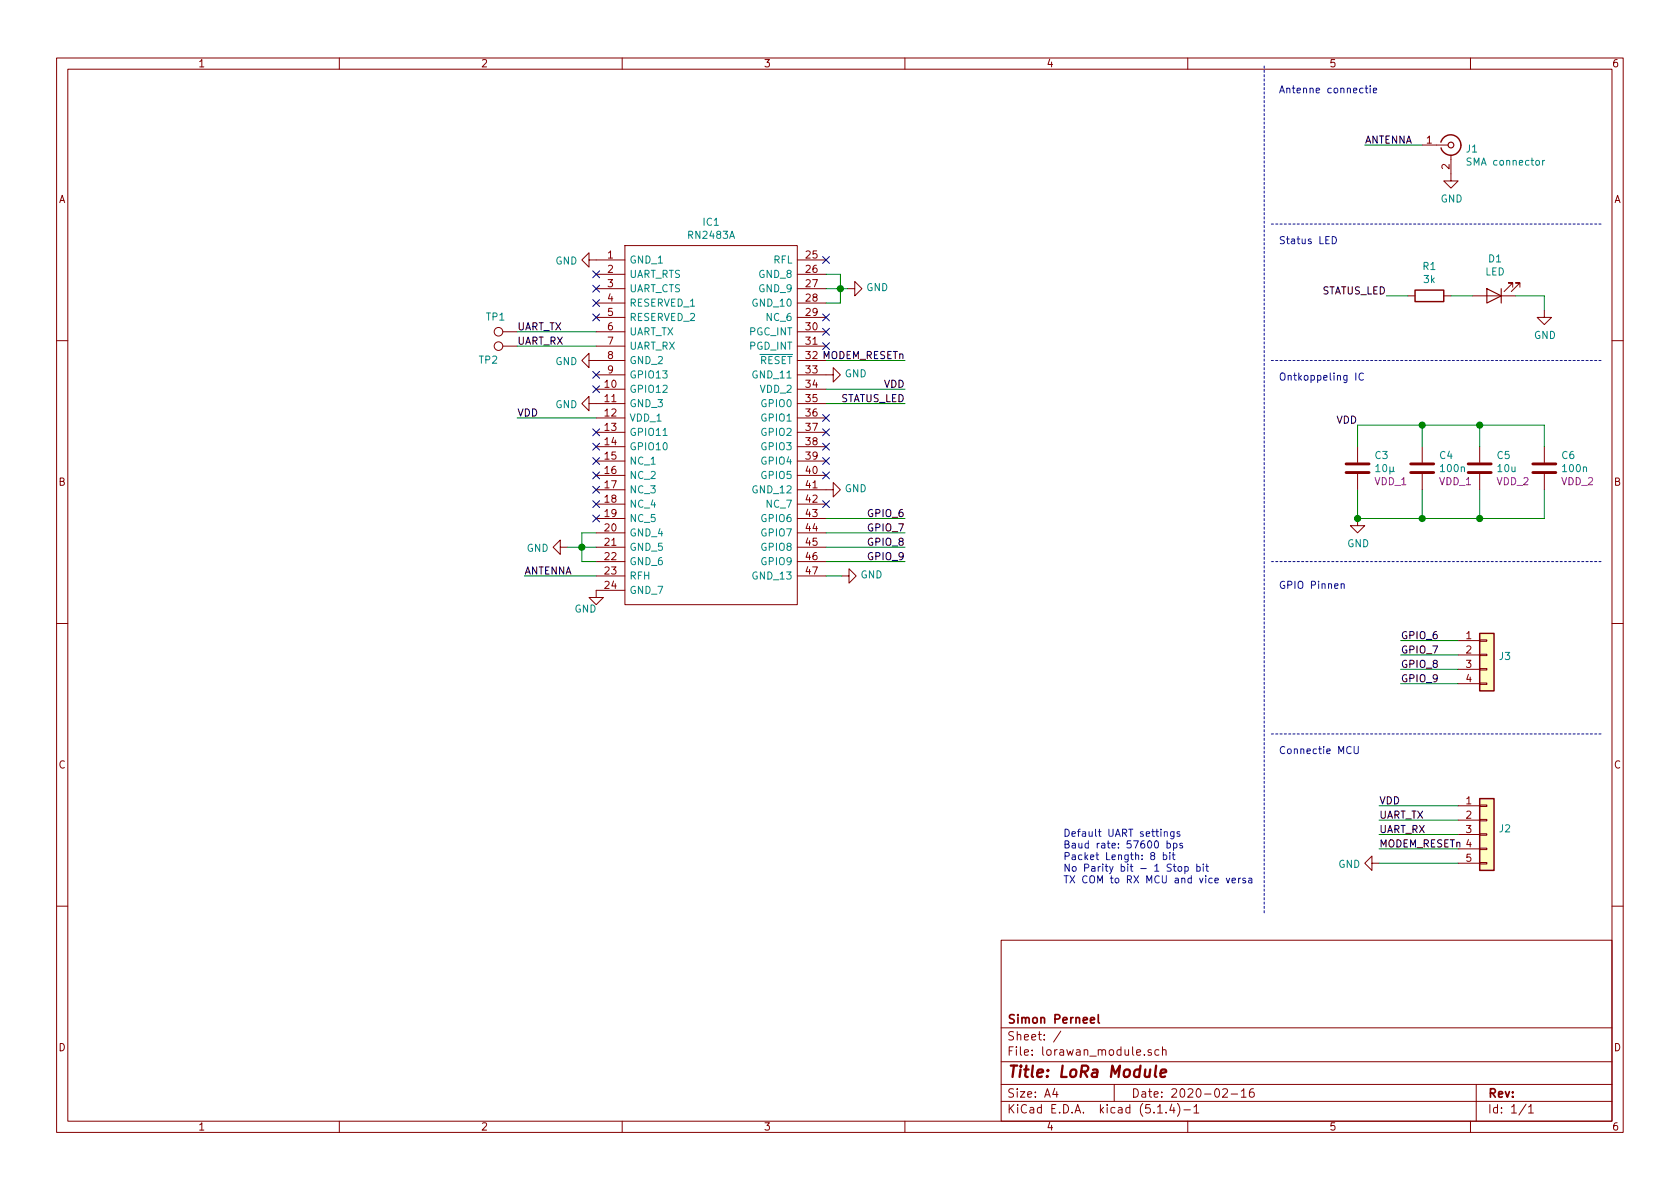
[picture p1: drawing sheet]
<svg xmlns="http://www.w3.org/2000/svg" width="297mm" height="210mm" viewBox="0 0 297 210" stroke-linecap="round" stroke-linejoin="round" font-family="sans-serif">
<g fill="none" stroke="#840000" stroke-width=".18">
<path d="M10 10.3h277v189.9h-277zM12 12.2h273v186.1h-273zM60 10.3v1.9M110 10.3v1.9M160 10.3v1.9M210 10.3v1.9M260 10.3v1.9M251.5 25.6h4.5M256.5 27.4v4.6h1.3l-1.3 1.3-1.2-1.3h1.2M88.9 58.7h2.5M104.1 46v-1.3l-1.2 1.3 1.2 1.2v-1.2h6.4M105.4 48.5h5.1"/>
<path d="M105.4 51h5.1M105.4 53.6h5.1M105.4 56.1h5.1M105.4 58.7h5.1M110.5 43.4h30.5v63.5h-30.5zM141 46h5M141 48.5h5M141 51h5M141 53.6h5M141 56.1h5M141 58.7h5M149.9 51h1.2v-1.2l1.3 1.2-1.3 1.3v-1.3"/>
<path d="M248.9 52.3h1.3M255.3 52.3h1.2M260.3 52.3h7.7M267.5 50.8v-.8h-.8h.8l-1.6 1.6M268.7 50.8v-.8h-.7h.7l-1.5 1.6M273 54.9v1.2h1.3l-1.3 1.3-1.2-1.3h1.2M10 60.2h2M88.9 61.2h2.5M104.1 71.4v-1.3l-1.2 1.3 1.2 1.2v-1.2h6.4M104.1 63.7v-1.2l-1.2 1.2 1.2 1.3v-1.3h6.4M105.4 68.8h5.1M105.4 73.9h5.1"/>
<path d="M105.4 76.4h5.1M105.4 79h5.1M105.4 61.2h5.1M105.4 66.3h5.1M141 66.3h6.3v-1.3l1.3 1.3-1.3 1.3v-1.3M141 68.8h5M141 71.4h5M141 73.9h5M141 76.4h5M141 79h5M141 61.2h5M141 63.7h5"/>
<path d="M240 79v2.8M251.5 79v2.8M261.6 79v2.8M273 79v2.8M285 60.2h2M99.1 96.8v-1.3l-1.3 1.3 1.3 1.2v-1.2h1.2M105.4 81.5h5.1M105.4 84.1h5.1M105.4 86.6h5.1M105.4 89.1h5.1M105.4 91.7h5.1M105.4 94.2h5.1"/>
<path d="M105.4 96.8h5.1M105.4 99.3h5.1M141 86.6h6.3v-1.3l1.3 1.3-1.3 1.3v-1.3M141 81.5h5M141 84.1h5M141 89.1h5M141 91.7h5M141 94.2h5M141 96.8h5M141 99.3h5M240 91.7v1.3h1.3l-1.3 1.2-1.2-1.2h1.2M240 83.8v2.8"/>
<path d="M251.5 83.8v2.8M261.6 83.8v2.8M273 83.8v2.8M10 110.3h2M105.4 101.8h5.1M110.5 104.4h-5.1v1.3h1.3l-1.3 1.2-1.3-1.2h1.3M141 101.8h5M148.8 101.8h1.3v-1.2l1.3 1.2-1.3 1.3v-1.3M257.8 113.3h3.8M257.8 115.8h3.8M257.8 118.4h3.8M261.6 118.2h1.3v.3h-1.3z"/>
<path d="M261.6 113.2h1.3v.2h-1.3zM261.6 115.7h1.3v.2h-1.3zM285 110.3h2M257.8 120.9h3.8M261.6 120.8h1.3v.2h-1.3zM242.6 152.6v-1.2l-1.3 1.2 1.3 1.3v-1.3h1.2M257.8 142.5h3.8M257.8 145h3.8M257.8 147.6h3.8M257.8 150.1h3.8M257.8 152.6h3.8M261.6 152.5h1.3v.3h-1.3z"/>
<path d="M261.6 150h1.3v.2h-1.3zM261.6 144.9h1.3v.3h-1.3zM261.6 142.4h1.3v.2h-1.3zM261.6 147.4h1.3v.3h-1.3zM10 160.2h2M177 166.3h108v32h-108zM285 160.2h2M60 198.3v1.9M110 198.3v1.9M160 198.3v1.9M177 194.8h108M177 191.8h108"/>
<path d="M177 187.8h108M177 181.8h108M186.5 192.5l-.4 1h1M186.8 193v1M187.6 182.3l-1.3 2M197 191.8v3M202.3 186.5v.1M203.6 185.7l-.4-.1-.2 .2v.2l.6 .2v.3h-.6M204.7 196.8h.8M204.9 185.7l-.4-.1-.3 .3 .1 .6h.6M205.5 185.7l.3-.1 .3 .1 .1 .9M205.5 185.1v1.5"/>
<path d="M206.2 196.7v.1M207.2 195.2l-.4 1.1h.9M207.5 195.8v1M208.2 195.1a1.71 1.71 0 0 1 0 2.3M209.3 196.3h1.2M210 198.3v1.9M211.1 195.8l.4-.5v1.5M211.1 196.8h.9M216.2 192.7l.2-.2h.4l.2 .5-.9 1h.9M217.7 193.5h1.1M219.5 193l.4-.5v1.5M219.5 194h.8"/>
<path d="M221.6 192.5a.59 .59 0 0 0-.7 .7l.1 .7 .2 .1 .5-.1 .1-.5-.2-.2-.4-.1-.3 .3M260 198.3v1.9M261 191.8v6.5M269.8 195.2l-1.2 2M270.3 195.8l.4-.5v1.5M270.3 196.8h.8"/>
<circle cx="88.1" cy="58.7" r=".76"/>
<circle cx="88.1" cy="61.2" r=".76"/>
</g>
<path d="M204.4 188.4l-.2 1.8 .2 .2M205.2 189.8l1-.2-.1-.4h-.7l-.2 1 .2 .2 .6-.1" fill="none" stroke="#840000" stroke-width=".41"/>
<path d="M194.2 179.4v1.3l.2 .2M192.8 180.4l.7-.1v-.3l-.5-.1-.2 .2 .1 .7h.6" fill="none" stroke="#840000" stroke-width=".3"/>
<g fill="#ffffc2" stroke="#ffffc2" stroke-width=".18">
<path d="M261.6 141.2h2.6v12.7h-2.6z"/>
<path d="M261.6 112h2.6v10.2h-2.6z"/>
</g>
<path d="M254.8 25.1a1.8 1.8 0 0 1 1.9-1.2 1.8 1.8 0 0 1 1.6 1.7M258.3 25.6a1.8 1.8 0 0 1-1.5 1.8 1.8 1.8 0 0 1-2-1.2M250.2 51.3h5.1v2h-5.1zM261.6 112h2.6v10.2h-2.6zM261.6 141.2h2.6v12.7h-2.6z" fill="none" stroke="#840000" stroke-width=".25"/>
<path d="M272.7 28.4v.8M273.1 28.4l-.4 .2M117.2 77h.8" fill="none" stroke="#008484" stroke-width=".18"/>
<g fill="none" stroke="#840000" stroke-width=".2">
<path d="M262.9 51l2.5 1.3-2.5 1.3zM265.4 51v2.6"/>
<circle cx="256.5" cy="25.6" r=".51"/>
</g>
<path d="M238 83.6h4.1M238 82h4.1M249.4 83.6h4.1M249.4 82h4.1M259.6 83.6h4.1M259.6 82h4.1M271 83.6h4.1M271 82h4.1" fill="none" stroke="#840000" stroke-width=".51"/>
<path d="M223.5 11.7v149.8M224.8 39.6h58.4M224.8 63.7h58.4M224.8 99.3h58.4M224.8 129.8h58.4" fill="none" stroke="#0000c2" stroke-width=".18" stroke-dasharray=".4 .4"/>
<g fill="none" stroke="#008400" stroke-width=".18">
<path d="M241.3 25.6h10.2M91.4 58.7h14M146 48.5h2.6v5.1h-2.6M146 51h3.9M245.1 52.3h3.8M256.5 52.3h3.8M268 52.3h5v2.6M91.4 61.2h14M91.4 73.9h14M146 71.4h14M146 68.8h14M146 63.7h14"/>
<path d="M240 79v-3.8h33v3.8M251.5 75.2v3.8M261.6 75.2v3.8M100.3 96.8h5.1M105.4 94.2h-2.5v5.1h2.5M146 91.7h14M146 96.8h14M146 94.2h14M146 99.3h14M240 86.6v5.1h33v-5.1M251.5 86.6v5.1M261.6 86.6v5.1"/>
<path d="M92.7 101.8h12.7M146 101.8h2.8M247.6 115.8h10.2M247.6 118.4h10.2M247.6 113.3h10.2M247.6 120.9h10.2M243.8 150.1h14M243.8 142.5h14M243.8 145h14M243.8 152.6h14M243.8 147.6h14"/>
</g>
<g fill="none" stroke="#0000c2" stroke-width=".18">
<path d="M241.4 15.6h.5M241.6 15.2v1.1l.3 .1M242.3 15.2v.1M242.3 15.6v.8M242.8 16l.6-.1v-.3h-.4l-.2 .2 .1 .6h.5M235.6 41.8a.64 .64 0 0 1 .7 .7 .64 .64 0 0 1-.7 .6zM239.7 66v1.2M241.1 66.1a.51 .51 0 0 0-.7 0 .51 .51 0 0 0-.1 .6 .46 .46 0 0 0 .2 .5 .46 .46 0 0 0 .6-.1M237.1 103.3l.2-.1 .3 .1 .1 .8M237.1 103.2v.9M239.4 132v1l.3 .3 .3-.1 .2-.2v-1M205.7 151.2h.3l.3 .2-.1 .6h-.5"/>
<path d="M205.7 150.7v1.3M205.9 147.2l.1-.1h.3l.1 .8M206.3 149.2l.4-.1 .3 .2-.2 .6h-.5M206.3 148.7v1.3M206.8 150.7v.2M206.8 151.2v.8M207.3 151.2h.4M207.4 150.7v1.1l.3 .2M207.4 153.2h.5M207.5 149.2l.3-.1 .3 .2-.1 .6h-.5M207.5 149.1v1.3M207.6 147.1v1l-.3 .2h-.3"/>
<path d="M207.6 147.1h-.4l-.2 .2 .1 .5h.5M207.6 152.8v1.1l.3 .2M208.4 153.3l.3-.1 .2 .2-.1 .6-.3 .1-.2-.3zM208.6 147.1h-.3l-.2 .1 .1 .2 .4 .1v.3h-.5M209.1 149.2l-.3-.1-.2 .2v.2l.5 .1v.3h-.5M209.5 153.3l.4-.1 .2 .3-.1 .5h-.5M209.5 153.2v1.3M211.6 153.3l.4-.1 .2 .3-.1 .5h-.5M211.6 152.8v1.3M212.8 152.8v.1M212.8 153.2v.9M213.2 153.2h.5"/>
<path d="M213.4 152.8v1.1l.3 .2M216.8 155.3l.3 .8 .3-.8M217.8 155.7l.6-.1v-.3h-.4l-.2 .2 .1 .6h.5M219 155.3v.8M219.4 155.3h-.3l-.1 .2M220.2 155.3h-.3l-.2 .2 .1 .1 .4 .2v.3h-.5M220.8 155.3h.5v.8M221.3 155.6h-.4l-.1 .2v.3h.5"/>
</g>
<g fill="#008400" stroke="#008400" stroke-width=".25">
<circle cx="102.9" cy="96.8" r=".51"/>
<circle cx="240" cy="91.7" r=".51"/>
<circle cx="261.6" cy="75.2" r=".51"/>
<circle cx="251.5" cy="75.2" r=".51"/>
<circle cx="251.5" cy="91.7" r=".51"/>
<circle cx="261.6" cy="91.7" r=".51"/>
<circle cx="148.6" cy="51" r=".51"/>
</g>
<g fill="none" stroke="#000084" stroke-width=".18">
<path d="M104.8 55.5l1.2 1.2M104.8 53l1.2 1.2M104.8 47.9l1.2 1.2M104.8 50.4l1.2 1.3M106 55.5l-1.2 1.2M106 53l-1.2 1.2M106 47.9l-1.2 1.2M106 50.4l-1.2 1.3M145.4 45.4l1.3 1.2M145.4 55.5l1.3 1.2M145.4 58.1l1.3 1.2M146.7 45.4l-1.3 1.2"/>
<path d="M146.7 55.5l-1.3 1.2M146.7 58.1l-1.3 1.2M104.8 78.4l1.2 1.2M104.8 65.7l1.2 1.2M104.8 68.2l1.2 1.2M104.8 75.8l1.2 1.3M106 78.4l-1.2 1.2M106 65.7l-1.2 1.2M106 68.2l-1.2 1.2M106 75.8l-1.2 1.3M145.4 78.4l1.3 1.2M145.4 75.8l1.3 1.3"/>
<path d="M145.4 73.3l1.3 1.2M145.4 60.6l1.3 1.2M146.7 78.4l-1.3 1.2M146.7 75.8l-1.3 1.3M146.7 73.3l-1.3 1.2M146.7 60.6l-1.3 1.2M104.8 80.9l1.2 1.2M104.8 91.1l1.2 1.2M104.8 88.5l1.2 1.3M104.8 86l1.2 1.2M104.8 83.5l1.2 1.2M106 80.9l-1.2 1.2"/>
<path d="M106 86l-1.2 1.2M106 91.1l-1.2 1.2M106 88.5l-1.2 1.3M106 83.5l-1.2 1.2M145.4 88.5l1.3 1.3M145.4 83.5l1.3 1.2M145.4 80.9l1.3 1.2M146.7 88.5l-1.3 1.3M146.7 83.5l-1.3 1.2M146.7 80.9l-1.3 1.2"/>
</g>
<text font-size="2.8" fill="#840000" x="178" y="190.5">Title: LoRa Module</text>
<g font-size="2.1" fill="#840000">
<text x="178" y="184">Sheet: /</text>
<text x="178" y="181">Simon Perneel</text>
<text x="178" y="186.7">File: lorawan_module.sch</text>
<text x="178" y="196.9">KiCad E.D.A. kicad (5.1.4)-1</text>
<text x="178" y="194.1">Size: A4</text>
<text x="200" y="194.1">Date: 2020-02-16</text>
<text x="263" y="194.1">Rev:</text>
<text x="263" y="196.9">Id: 1/1</text>
</g>
<g font-size="1.8" fill="#840000">
<text x="35" y="11.9">1</text>
<text x="85" y="11.9">2</text>
<text x="135" y="11.9">3</text>
<text x="185" y="11.9">4</text>
<text x="235" y="11.9">5</text>
<text x="285" y="11.9">6</text>
<text x="252.2" y="25.4">1</text>
<text x="256.3" y="29.9" transform="rotate(-90 256.3 29.9)">2</text>
<text x="10.4" y="35.9">A</text>
<text x="285.4" y="35.9">A</text>
<text x="107.5" y="45.7">1</text>
<text x="142.5" y="45.7">25</text>
<text x="107.5" y="48.3">2</text>
<text x="107.5" y="50.8">3</text>
<text x="107.5" y="53.3">4</text>
<text x="142.5" y="48.3">26</text>
<text x="142.5" y="50.8">27</text>
<text x="142.5" y="53.3">28</text>
<text x="107.5" y="55.9">5</text>
<text x="107.5" y="58.4">6</text>
<text x="142.5" y="55.9">29</text>
<text x="142.5" y="58.4">30</text>
<text x="107.5" y="61">7</text>
<text x="107.5" y="63.5">8</text>
<text x="142.5" y="61">31</text>
<text x="107" y="68.6">10</text>
<text x="107" y="71.1">11</text>
<text x="107.5" y="66">9</text>
<text x="142.5" y="66">33</text>
<text x="142.5" y="68.6">34</text>
<text x="142.5" y="71.1">35</text>
<text x="107" y="73.7">12</text>
<text x="107" y="76.2">13</text>
<text x="142.5" y="73.7">36</text>
<text x="142.5" y="76.2">37</text>
<text x="107" y="78.7">14</text>
<text x="107" y="81.3">15</text>
<text x="107" y="83.8">16</text>
<text x="142.5" y="78.7">38</text>
<text x="142.5" y="81.3">39</text>
<text x="142.5" y="83.8">40</text>
<text x="10.4" y="85.9">B</text>
<text x="107" y="86.4">17</text>
<text x="107" y="88.9">18</text>
<text x="142.5" y="86.4">41</text>
<text x="142.5" y="88.9">42</text>
<text x="285.4" y="85.9">B</text>
<text x="107" y="91.4">19</text>
<text x="107" y="94">20</text>
<text x="142.5" y="91.4">43</text>
<text x="142.5" y="94">44</text>
<text x="107" y="96.5">21</text>
<text x="107" y="99.1">22</text>
<text x="107" y="101.6">23</text>
<text x="142.5" y="96.5">45</text>
<text x="142.5" y="99.1">46</text>
<text x="142.5" y="101.6">47</text>
<text x="107" y="104.1">24</text>
<text x="259.2" y="113">1</text>
<text x="259.2" y="115.6">2</text>
<text x="259.2" y="118.1">3</text>
<text x="259.2" y="120.6">4</text>
<text x="10.4" y="135.9">C</text>
<text x="285.4" y="135.9">C</text>
<text x="259.2" y="142.2">1</text>
<text x="259.2" y="144.8">2</text>
<text x="259.2" y="147.3">3</text>
<text x="259.2" y="152.4">5</text>
<text x="10.4" y="185.9">D</text>
<text x="285.4" y="185.9">D</text>
<text x="35" y="199.9">1</text>
<text x="85" y="199.9">2</text>
<text x="135" y="199.9">3</text>
<text x="185" y="199.9">4</text>
<text x="235" y="199.9">5</text>
<text x="285" y="199.9">6</text>
</g>
<g font-size="1.8" fill="#0000c2">
<text x="226.1" y="16.5">Antenne connectie</text>
<text x="226.1" y="43.2">Status LED</text>
<text x="226.1" y="67.3">Ontkoppeling IC</text>
<text x="226.1" y="104.1">GPIO Pinnen</text>
<text x="226.1" y="133.3">Connectie MCU</text>
<text x="188" y="148">Default UART settings</text>
<text x="188" y="150">Baud rate: 57600 bps</text>
<text x="188" y="152.1">Packet Length: 8 bit</text>
<text x="188" y="154.1">No Parity bit - 1 Stop bit</text>
<text x="188" y="156.2">TX COM to RX MCU and vice versa</text>
</g>
<g font-size="1.8">
<text x="241.3" y="25.4">ANTENNA</text>
<text x="233.5" y="52.1">STATUS_LED</text>
<text x="91.4" y="58.4">UART_TX</text>
<text x="91.4" y="61">UART_RX</text>
<text x="142.5" y="63.5">32 MODEM_RESETn</text>
<text x="148.4" y="71.1">STATUS_LED</text>
<text x="156.3" y="68.6">VDD</text>
<text x="91.4" y="73.7">VDD</text>
<text x="236.3" y="74.9">VDD</text>
<text x="153.6" y="94">GPIO_7</text>
<text x="153.6" y="91.4">GPIO_6</text>
<text x="92.7" y="101.6">ANTENNA</text>
<text x="153.6" y="99.1">GPIO_9</text>
<text x="153.6" y="96.5">GPIO_8</text>
<text x="247.6" y="113">GPIO_6</text>
<text x="247.6" y="118.1">GPIO_8</text>
<text x="247.6" y="115.6">GPIO_7</text>
<text x="247.6" y="120.6">GPIO_9</text>
<text x="243.8" y="142.2">VDD</text>
<text x="243.8" y="149.9">MODEM_RESETn 4</text>
<text x="243.8" y="144.8">UART_TX</text>
<text x="243.8" y="147.3">UART_RX</text>
</g>
<g font-size="1.8" fill="#008484">
<text x="259.3" y="27">J1</text>
<text x="259.7" y="29.3">SMA connector</text>
<text x="254.7" y="35.8">GND</text>
<text x="124.4" y="39.9">IC1</text>
<text x="98.2" y="46.8">GND</text>
<text x="111.3" y="46.6">GND_1</text>
<text x="121.8" y="42.2">RN2483A</text>
<text x="136.8" y="46.6">RFL</text>
<text x="251.6" y="47.7">R1</text>
<text x="263.2" y="46.4">D1</text>
<text x="111.3" y="49.1">UART_RTS</text>
<text x="111.3" y="51.7">UART_CTS</text>
<text x="134.3" y="49.1">GND_8</text>
<text x="134.3" y="51.7">GND_9</text>
<text x="153.2" y="51.5">GND</text>
<text x="251.8" y="50.1">3k</text>
<text x="262.6" y="48.7">LED</text>
<text x="86" y="56.7">TP1</text>
<text x="111.3" y="54.2">RESERVED_1</text>
<text x="111.3" y="56.8">RESERVED_2</text>
<text x="111.3" y="59.3">UART_TX</text>
<text x="132.5" y="59.3">PGC_INT</text>
<text x="133.3" y="54.2">GND_10</text>
<text x="135.7" y="56.8">NC_6</text>
<text x="271.2" y="59.9">GND</text>
<text x="84.7" y="64.3">TP2</text>
<text x="98.2" y="64.6">GND</text>
<text x="111.3" y="61.8">UART_RX</text>
<text x="111.3" y="64.4">GND_2</text>
<text x="132.5" y="61.8">PGD_INT</text>
<text x="134.3" y="64.4">RESET</text>
<text x="111.3" y="69.5">GPIO12</text>
<text x="111.3" y="66.9">GPIO13</text>
<text x="133.3" y="66.9">GND_11</text>
<text x="134.5" y="69.5">VDD_2</text>
<text x="149.4" y="66.7">GND</text>
<text x="98.2" y="72.2">GND</text>
<text x="111.3" y="72">GND_3</text>
<text x="111.3" y="74.5">VDD_1</text>
<text x="111.3" y="77.1">GPIO11</text>
<text x="134.8" y="72">GPIO0</text>
<text x="134.8" y="74.5">GPIO1</text>
<text x="134.8" y="77.1">GPIO2</text>
<text x="111.3" y="79.6">GPIO10</text>
<text x="111.3" y="82.2">NC_1</text>
<text x="134.8" y="79.6">GPIO3</text>
<text x="134.8" y="82.2">GPIO4</text>
<text x="243.2" y="81.2">C3</text>
<text x="243.4" y="83.5">10µ</text>
<text x="254.6" y="81.2">C4</text>
<text x="254.8" y="83.5">100n</text>
<text x="264.7" y="81.2">C5</text>
<text x="264.9" y="83.5">10u</text>
<text x="276.2" y="81.2">C6</text>
<text x="276.4" y="83.5">100n</text>
<text x="111.3" y="84.7">NC_2</text>
<text x="111.3" y="87.2">NC_3</text>
<text x="111.3" y="89.8">NC_4</text>
<text x="133.3" y="87.2">GND_12</text>
<text x="134.8" y="84.7">GPIO5</text>
<text x="135.7" y="89.8">NC_7</text>
<text x="149.4" y="87">GND</text>
<text x="111.3" y="92.3">NC_5</text>
<text x="111.3" y="94.9">GND_4</text>
<text x="134.8" y="92.3">GPIO6</text>
<text x="134.8" y="94.9">GPIO7</text>
<text x="93.1" y="97.6">GND</text>
<text x="111.3" y="97.4">GND_5</text>
<text x="111.3" y="99.9">GND_6</text>
<text x="134.8" y="97.4">GPIO8</text>
<text x="134.8" y="99.9">GPIO9</text>
<text x="238.2" y="96.8">GND</text>
<text x="111.3" y="102.5">RFH</text>
<text x="111.3" y="105">GND_7</text>
<text x="133.3" y="102.5">GND_13</text>
<text x="152.1" y="102.3">GND</text>
<text x="101.6" y="108.3">GND</text>
<text x="265.1" y="116.7">J3</text>
<text x="265.1" y="147.2">J2</text>
<text x="236.6" y="153.5">GND</text>
</g>
<g font-size="1.8" fill="#840084">
<text x="243.1" y="85.8">VDD_1</text>
<text x="254.5" y="85.8">VDD_1</text>
<text x="264.7" y="85.8">VDD_2</text>
<text x="276.1" y="85.8">VDD_2</text>
</g>
</svg>
